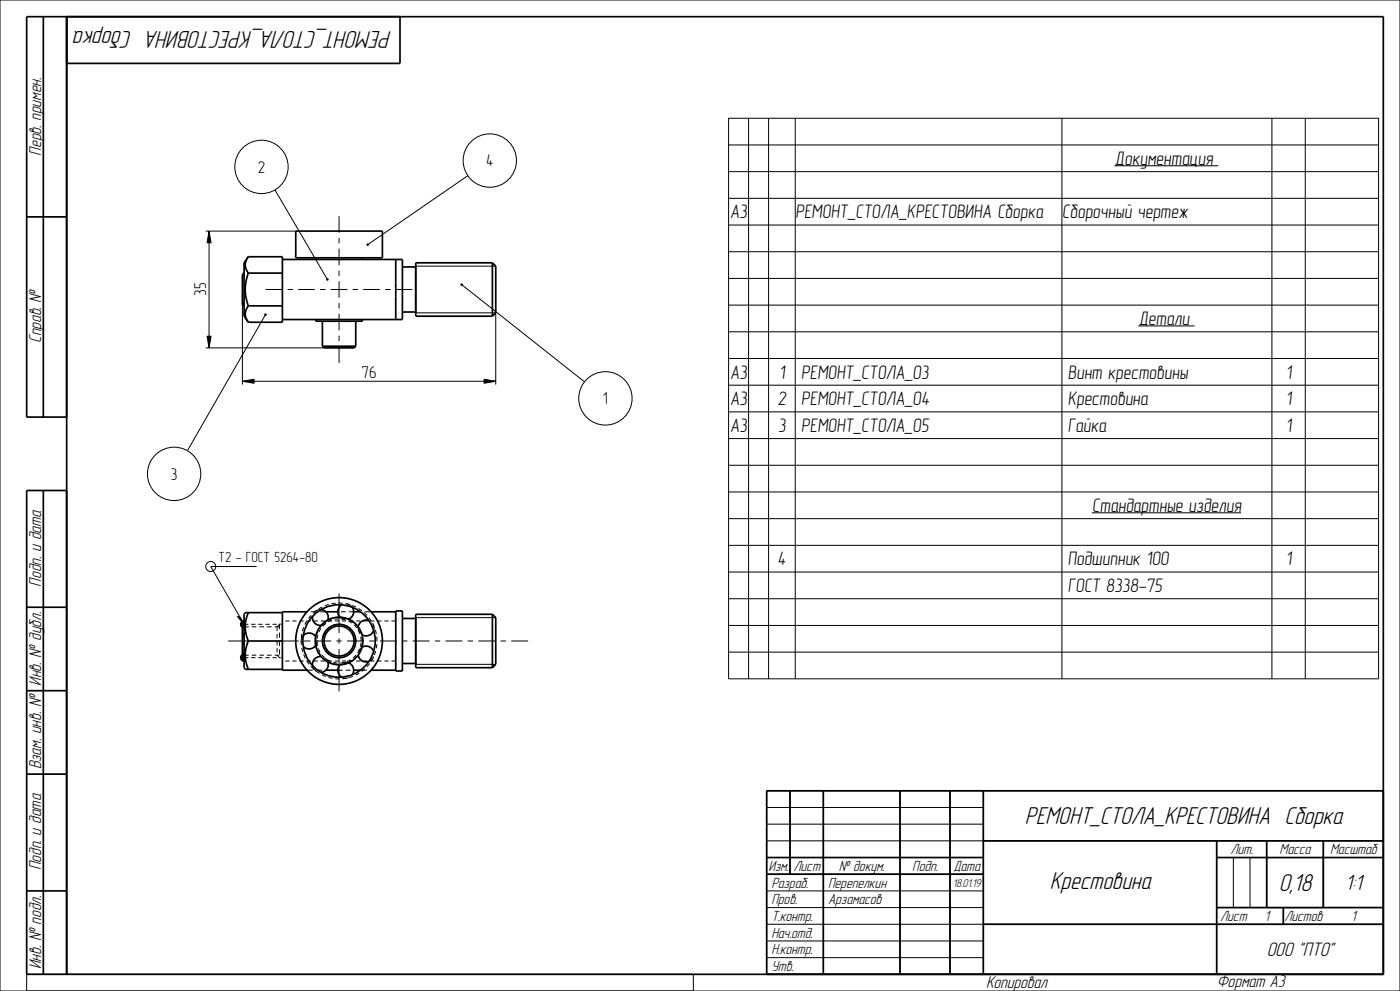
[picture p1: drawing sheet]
<svg xmlns="http://www.w3.org/2000/svg" width="420mm" height="297mm" viewBox="0 0 420 297" stroke-linecap="round" stroke-linejoin="round" font-family="sans-serif">
<g fill="none" stroke="#000" stroke-width=".51">
<path d="M13 5v120M20 5v287M120 5v14h-100M8 65h12M84.7 76.9v19.7M84.7 77.8h34v6.9M94.7 77.3v.5M108.7 77.3v.5M124.7 79.8v14M147.7 78.8l1 1v14l-1 1zM73.2 81.8l-.5 .5v9l.5 .5M94.7 95.8v.5h14v-.5"/>
<path d="M96.7 96.3v7.5M106.7 96.3v7.5M118.7 88.8v7h-34M96.7 103.8l.5 .5h9l.5-.5M96.7 103.8h10M20 125h-12v-120h407v287h-407v-145h12M13 147v145M8 182h12M73.2 187.1l-.5 .5v9l.5 .5M92.1 183.4h-7.4v17.5h7.4M97.8 183.4h3.5M106.1 183.4h2"/>
<path d="M111.3 183.4h7.4v17.5h-7.4M124.7 185.1v14M124.7 184.1h23M147.7 184.1v16M147.7 184.1l1 1v14l-1 1M8 207h12M97.8 200.9h3.5M106.1 200.9h2M124.7 200.1h23M8 232h12M237 237v25M247 237v55"/>
<path d="M270 237v55M285 237v55M295 237v55M415 237h-185v55M230 257h65M295 252h120M365 257h50M365 252v40M380 252v20M397 252v20M8 267h12M230 262h65"/>
<path d="M295 277h120M365 272h50M385 272v5"/>
<circle cx="101.7" cy="192.1" r="4.5"/>
</g>
<g fill="none" stroke="#000" stroke-width=".3">
<path d="M0 0h420v297h-420zM124.7 79.8h24M72.7 91h.5M72.7 82.5h.5M124.7 93.8h24M72.7 196.4h1.9M72.7 187.9h1.9M73.2 189.6v1.5M73.2 192.1v1.5M73.2 194.6v1.5M73.2 197.1h.1M73.2 197.1h1.3"/>
<path d="M74.5 187.1h-1.3v1.5M75.3 197.1h1.3M75.3 187.1h1.3M75.5 196.4h1.4M75.5 187.9h1.4M77.5 197.1h1.3M77.5 187.1h1.3M77.8 196.4h1.4M77.8 187.9h1.4M79.6 197.1h1.3M79.6 187.1h1.3M80.1 196.4h1.4"/>
<path d="M80.1 187.9h1.4M81.7 197.1h1.3M81.7 187.1h1.3M82.4 196.4h1.4M82.4 187.9h1.4M83.1 190v1.3M83.1 192.1v1.3M83.1 194.2v1.3M83.1 196.4l1 .9M83.9 187.1v1.5M83.9 189.6v1.5M83.9 192.1v1.5"/>
<path d="M83.9 194.6v1.5M83.9 197.1h.1M84.1 186.9l-1 1v1.2M84.2 197.1h.5M84.2 187.1h.5M93.3 183.4h1.6M96.1 183.4h1.7M102.3 183.4h1.4M104.7 183.4h1.4M109.4 183.4h1.9M124.7 199.1h24M124.7 185.1h24"/>
<path d="M92.1 200.9h1.7M94.9 200.9h1.7M101.3 200.9h1.5M103.7 200.9h1.4M108.1 200.9h1.9M230 237h185v55h-185zM237 237v25M247 237v55M270 237v55M285 237v55M295 237v55M230 242h65"/>
<path d="M230 247h65M230 252h185M230 257h65M365 257h50M365 252v40M370 257v15M375 257v15M380 252v20M397 252v20M230 262h65M230 267h65M230 272h65"/>
<path d="M230 277h185M365 272h50M385 272v5M8 297v-5h200v5M230 282h65M230 287h65"/>
</g>
<path d="M106.7 192.1a5 5 0 0 0-7.2-4.5 5 5 0 0 0-.8 8.5 5 5 0 0 0 7.9-3.1l.1-.9M108.7 192.1a7 7 0 0 0-10.2-6.2 7 7 0 0 0-.9 11.9 7 7 0 0 0 11-4.7l.1-1" fill="none" stroke="#000" stroke-width=".3" stroke-dasharray="1.3 .8" stroke-linecap="butt"/>
<!-- layer: AXES -->
<g fill="none" stroke="#000" stroke-width=".51">
<path d="M74.5 76.9l-.7 1.3-.2 1.2 .2 1.2 .7 1.3M74.5 76.9l-1.3 1.9v16l1.3 1.8M74.5 76.9h10.2M118.7 77.8h2v18h-2M147.7 78.8h-23v16h23M74.5 91.7l-.7 1.2-.2 1.2 .2 1.2 .7 1.3M74.5 81.9l-.7 2.4-.2 2.5 .2 2.5 .7 2.4M74.5 96.6h10.2M74.5 91.7h10.2M74.5 81.9h10.2M118.7 84.7v4.1M120.7 93.5h4"/>
<path d="M120.7 80h4M74.5 183.6l-.7 2.1-.2 2.2 .2 2.1 .7 2.1M74.5 192.1l-.7 2.1-.2 2.2 .2 2.1 .7 2.1M74.5 192.1h10.2M84.7 183.6h-11.1l-.4 .5v16l.4 .5h11.1M118.7 183.4v-.3h2v18h-2v-.2M120.7 198.9h4M120.7 185.4h4M124.7 184.1v16"/>
</g>
<g fill="none" stroke="#000" stroke-width=".3">
<path d="M101.7 64.8v4.9M101.7 71.3v1.6M101.7 74.5v5M79.7 86.8h5M86.3 86.8h1.6M89.5 86.8h4.9M96 86.8h1.6M99.2 86.8h5M101.7 81.1v1.6M101.7 84.3v4.9M101.7 90.8v1.6M101.7 94v5"/>
<path d="M105.8 86.8h1.6M109 86.8h5M115.6 86.8h1.6M118.7 86.8h5M101.7 100.6v1.6M101.7 103.8v5M101.7 177.9v11.8M68.4 192.1h6.1M84.7 186.1v1.4M84.7 188.5v1.4M84.7 190.9v1.4M84.7 193.3v1.4"/>
<path d="M84.7 195.7v1.4M84.7 198.1h.1M84.7 192.1h4.9M84.7 186.1h.1M85.6 198.1h1.2M85.6 186.1h1.2M87.7 198.1h1.3M87.7 186.1h1.3M89.8 198.1h1.3M89.8 186.1h1.3M91.2 192.1h1.6M91.9 198.1h1.3"/>
<path d="M91.9 186.1h1.3M92.8 192.1h.1M94.1 198.1h1.2M94.1 186.1h1.2M94.4 192.1h4.9M96.2 198.1h1.3M96.2 186.1h1.3M98.3 198.1h1.3M98.3 186.1h1.3M100.4 198.1h1.3M100.4 186.1h1.3M100.9 192.1h1.6"/>
<path d="M101.7 191.3v1.6M101.7 194.5v12.7M102.6 198.1h1.2M102.6 186.1h1.2M104.1 192.1h5.1M104.7 198.1h1.3M104.7 186.1h1.3M106.8 198.1h1.3M106.8 186.1h1.3M108.9 198.1h1.3M108.9 186.1h1.3M110.8 192.1h1.6"/>
<path d="M111.1 198.1h1.2M111.1 186.1h1.2M113.2 198.1h1.3M113.2 186.1h1.3M114 192.1h5M115.3 198.1h1.3M115.3 186.1h1.3M117.4 198.1h1.3M117.4 186.1h1.3M118.7 183.4v1.3M118.7 185.5v1.4M118.7 187.7v1.3"/>
<path d="M118.7 189.9v1.3M118.7 192.1v1.3M118.7 194.3v1.3M118.7 196.5v1.3M118.7 198.7v1.3M120.6 192.1h1.6M123.8 192.1h5.1M130.5 192.1h1.6M133.7 192.1h5M140.3 192.1h1.6M143.5 192.1h5.1M150.2 192.1h1.6"/>
<path d="M153.4 192.1h5M118.7 200.9h.1"/>
</g>
<!-- layer: DETAILS -->
<path d="M110.1 73.2l.4-.1v.4l-.4-.1zM79.4 94.2l.4-.1v.4l-.4-.1zM98 83.6l.4-.1v.4h-.4zM138.3 85.2l.4-.1v.4l-.4-.1zM71.3 184.8h.6l1.3 2.3z" fill="#000"/>
<g fill="none" stroke="#000" stroke-width=".3">
<path d="M82.5 56.9l15.6 26.6M140.4 52.7l-29.9 20.5M110.1 73.2l.4-.1v.4l-.4-.1zM79.4 94.2l.4-.1v.4l-.4-.1zM79.5 94.5l-23.3 40.6M98 83.6l.4-.1v.4h-.4zM138.3 85.2l.4-.1v.4l-.4-.1zM138.7 85.5l36.6 28.9M77 169.8h-13.8l10 17.3M71.3 184.8h.6l1.3 2.3zM71.9 184.8h-.6l1.9 2.3M72.2 197.1v.1"/>
<path d="M72.2 187.1v.1M72.2 197.1h.1M72.2 187.1h.1M72.2 197l.2 .1M72.2 187l.2 .1M72.2 196.9l.3 .2M72.2 186.9l.3 .2M72.3 196.8l.3 .3-.3 .3M72.3 186.8l.3 .3-.3 .3M72.3 196.7l.4 .4M72.3 186.7l.4 .4M72.3 196.6l.5 .5-.5 .5"/>
<path d="M72.3 186.6l.5 .5-.5 .5M72.4 196.5l.5 .6M72.4 186.5l.5 .6M72.4 196.5l.7 .6-.7 .6M72.4 186.5l.7 .6-.7 .6M72.4 197.1l-.2 .2M72.4 187.1l-.2 .2M72.5 196.4l.7 .7-.7 .7M72.5 186.4l.7 .7M72.5 196.4l.7 .6M72.5 186.4l.7 .6M72.6 196.3l.6 .6"/>
<path d="M72.6 186.3l.6 .6M72.7 196.3l.5 .5M72.7 186.3l.5 .5M72.7 197.1l-.4 .4M72.7 187.1l-.4 .4M72.7 196.2l.5 .5M72.7 186.2l.5 .5M72.8 196.2l.4 .4M72.8 186.2l.4 .4M72.9 196.2l.3 .3M72.9 186.2l.3 .3M72.9 197.1l-.5 .5"/>
<path d="M72.9 187.1l-.5 .5M73 196.1l.2 .3M73 186.1l.2 .3M73.1 196.1l.1 .1M73.1 186.1l.1 .1M73.1 197.1l-.6 .7M73.1 187.1l-.6 .7M73.2 196.1h.1M73.2 186.1h.1M73.2 198l-.1 .1M73.2 197.9l-.2 .2M73.2 197.8l-.2 .3"/>
<path d="M73.2 197.7l-.3 .3M73.2 197.6l-.4 .4M73.2 197.5l-.5 .5M73.2 197.4l-.6 .5M73.2 197.2l-.6 .7M73.2 188l-.1 .1M73.2 187.9l-.2 .2M73.2 187.8l-.2 .3M73.2 187.7l-.3 .3M73.2 187.6l-.4 .4M73.2 187.5l-.5 .5M73.2 187.4l-.6 .5"/>
<path d="M73.2 187.2l-.6 .7M73.2 187.1l-.7 .7"/>
<circle cx="78.4" cy="50" r="8"/>
<circle cx="146.9" cy="48.1" r="8"/>
<circle cx="181.6" cy="119.4" r="8"/>
<circle cx="52.2" cy="142" r="8"/>
<circle cx="63.2" cy="169.8" r="1.5"/>
</g>
<path d="M72.2 197.1h1M72.2 187.1h1M72.5 196.4l.7-.3v2a1 1 0 0 1-.9-.6 1 1 0 0 1 .2-1.1zM72.5 186.4l.7-.3v2a1 1 0 0 1-.9-.6 1 1 0 0 1 .2-1.1z" fill="none" stroke="#000" stroke-width=".51"/>
<!-- layer: DRAFT_DIMS -->
<path d="M62.7 69.3l.6 3.5h-1.2zM62.1 100.8h1.2l-.6 3.5zM72.7 114.3l3.5-.6v1.2zM145.2 113.7l3.5 .6-3.5 .6z" fill="#000"/>
<path d="M61.7 69.3h27M62.7 69.3l.6 3.5h-1.2zM62.7 69.3v35M72.7 90.9v24.4M148.7 93.8v21.5M61.7 104.3h35.5M62.1 100.8h1.2l-.6 3.5zM72.7 114.3l3.5-.6v1.2zM72.7 114.3h76M145.2 113.7l3.5 .6-3.5 .6z" fill="none" stroke="#000" stroke-width=".3"/>
<!-- layer: STD_FH_DATUMS -->
<g fill="none" stroke="#000" stroke-width=".51">
<path d="M88.7 69.3h26v8h-26zM91 190.5a2.38 2.38 0 0 1 3.7 .3M93.8 184.7a2.38 2.38 0 0 0 2.5 2.7M94.7 193.4a2.38 2.38 0 0 1-3.7 .3M96.3 182.7a2.38 2.38 0 0 1 2.1 3.1M96.3 196.8a2.38 2.38 0 0 0-2.5 2.7M98.4 198.4a2.38 2.38 0 0 1-2.1 3.1M102 199.2a2.38 2.38 0 0 0 .5 3.7M102.5 181.3a2.38 2.38 0 0 0-.5 3.7M104.6 198.6a2.38 2.38 0 0 1 1.1 3.6M105.7 182a2.38 2.38 0 0 1-1.1 3.6M107.5 196.3a2.38 2.38 0 0 0 3.2 1.9"/>
<path d="M108.6 194a2.38 2.38 0 0 1 3.5 1.3M110.7 186a2.38 2.38 0 0 0-3.2 1.9M112.1 188.9a2.38 2.38 0 0 1-3.5 1.3"/>
<circle cx="101.7" cy="192.1" r="13"/>
<circle cx="101.7" cy="192.1" r="10.9"/>
<circle cx="101.7" cy="192.1" r="7.1"/>
<circle cx="101.7" cy="192.1" r="5"/>
</g>
<g fill="none" stroke="#000" stroke-width=".3">
<path d="M90.4 192.4v.1M91 190.5l-.5 .9-.1 1M93.8 199.5l.3 1 .8 .7M95.1 191.8l-.4 1.6M96.3 182.7l-1 .1-.9 .6M97.4 197.1l1 1.3M97.8 186.7l-1.5 .7M102 185l1.5 .7M102.9 198.6h1.7M103.9 181l1 .3 .8 .7M107.5 187.9l.3 1.6M108.6 194l-1 1.2"/>
<path d="M111.8 186.8l.4 1.1-.1 1M112.1 196.7l-.6 1-.8 .5M112.1 196.7h.1M102.5 202.9l1 .3 1.1-.1"/>
</g>
<path d="M108.3 192.1a6.6 6.6 0 0 0-9.6-5.9 6.6 6.6 0 0 0-.8 11.3 6.6 6.6 0 0 0 10.4-4.4v-1M113.1 192.1a11.4 11.4 0 0 0-16.7-10.1 11.4 11.4 0 0 0-1.1 19.5 11.4 11.4 0 0 0 17.7-8.1l.1-1.3" fill="none" stroke="#000" stroke-width=".3" stroke-dasharray="1.3 .8" stroke-linecap="butt"/>
<!-- layer: TABLES -->
<g fill="none" stroke="#000" stroke-width=".3">
<path d="M218.4 35.4h195.3M218.6 35.4v168h195v-168M224.6 35.4v168M230.6 35.4v168M238.6 35.4v168M318.6 35.4v168M381.6 35.4v168M391.6 35.4v168M218.6 43.4h195M218.6 51.4h195M218.6 59.4h195M334.3 49.7h31.2"/>
<path d="M218.6 67.4h195M218.6 75.4h195M218.6 83.4h195M218.6 91.4h195M218.6 99.4h195M341.5 97.7h16.9M218.6 107.4h195M218.6 115.4h195M218.6 123.4h195M218.6 131.4h195M218.6 139.4h195M218.6 147.4h195"/>
<path d="M218.6 155.4h195M327.5 153.7h44.8M218.6 163.4h195M218.6 171.4h195M218.6 179.4h195M218.6 187.4h195M218.6 195.4h195"/>
</g>
<g font-size="7.6">
<text x="117.5" y="9.4" transform="rotate(-180 117.5 9.4)">РЕМОНТ_СТОЛА_КРЕСТОВИНА Сборка</text>
<text x="307.5" y="247.1">РЕМОНТ_СТОЛА_КРЕСТОВИНА Сборка</text>
<text x="315" y="266.4">Крестовина</text>
<text x="383.7" y="267.1">0,18</text>
</g>
<text font-size="6.8" x="403.6" y="266.8">1:1</text>
<text font-size="6.1" x="380" y="286.6">ООО &quot;ПТО&quot;</text>
<g font-size="5.9">
<text x="334.5" y="49.5">Документация</text>
<text x="219" y="65.5">А3</text>
<text x="238.6" y="65.5">РЕМОНТ_СТОЛА_КРЕСТОВИНА Сборка</text>
<text x="318.6" y="65.5">Сборочный чертеж</text>
<text x="341.6" y="97.5">Детали</text>
<text x="219" y="113.5">А3</text>
<text x="233.7" y="113.5">1</text>
<text x="240.4" y="113.5">РЕМОНТ_СТОЛА_03</text>
<text x="320.4" y="113.5">Винт крестовины</text>
<text x="385.7" y="113.5">1</text>
<text x="219" y="121.5">А3</text>
<text x="233.3" y="121.5">2</text>
<text x="240.4" y="121.5">РЕМОНТ_СТОЛА_04</text>
<text x="320.4" y="121.5">Крестовина</text>
<text x="385.7" y="121.5">1</text>
<text x="219" y="129.5">А3</text>
<text x="233.4" y="129.5">3</text>
<text x="240.4" y="129.5">РЕМОНТ_СТОЛА_05</text>
<text x="320.4" y="129.5">Гайка</text>
<text x="385.7" y="129.5">1</text>
<text x="327.7" y="153.5">Стандартные изделия</text>
<text x="233.3" y="169.5">4</text>
<text x="320.4" y="169.5">Подшипник 100</text>
<text x="385.7" y="169.5">1</text>
<text x="320.4" y="177.5">ГОСТ 8338-75</text>
</g>
<g font-size="5.3">
<text x="12.3" y="46.6" transform="rotate(-90 12.3 46.6)">Перв. примен.</text>
<text x="12.3" y="102.8" transform="rotate(-90 12.3 102.8)">Справ. №</text>
<text x="12.3" y="175.8" transform="rotate(-90 12.3 175.8)">Подп. и дата</text>
<text x="12.3" y="205.5" transform="rotate(-90 12.3 205.5)">Инв. № дубл.</text>
<text x="12.3" y="230.6" transform="rotate(-90 12.3 230.6)">Взам. инв. №</text>
<text x="12.3" y="260.8" transform="rotate(-90 12.3 260.8)">Подп. и дата</text>
<text x="12.3" y="290.5" transform="rotate(-90 12.3 290.5)">Инв. № подл.</text>
<text x="295.8" y="296">Копировал</text>
<text x="365" y="295.9">Формат A3</text>
</g>
<g font-size="5.1">
<text x="77.3" y="51.8">2</text>
<text x="145.8" y="49.9">4</text>
<text x="61.8" y="88.8" transform="rotate(-90 61.8 88.8)">35</text>
<text x="108.5" y="113.4">76</text>
<text x="180.9" y="121.1">1</text>
<text x="51.2" y="143.8">3</text>
</g>
<g font-size="4.5">
<text x="369.1" y="256.1">Лит.</text>
<text x="383.9" y="256.1">Масса</text>
<text x="399" y="256.1">Масштаб</text>
<text x="230.5" y="261.1">Изм.</text>
<text x="238" y="261.1">Лист</text>
<text x="251.7" y="261.1">№ докум.</text>
<text x="273.7" y="261.1">Подп.</text>
<text x="286" y="261.1">Дата</text>
<text x="231.4" y="266.1">Pазраб.</text>
<text x="248.4" y="266.1">Перепелкин</text>
<text x="231.4" y="271.1">Пров.</text>
<text x="248.4" y="271.1">Арзамасов</text>
<text x="231.4" y="281.1">Нач.отд.</text>
<text x="231.4" y="276.1">Т.контр.</text>
<text x="366" y="276.1">Лист</text>
<text x="379.4" y="276.1">1</text>
<text x="385.3" y="276.1">Листов</text>
<text x="405.4" y="276.1">1</text>
<text x="231.4" y="286.1">Н.контр.</text>
<text x="231.4" y="291.1">Утв.</text>
</g>
<text font-size="4.4" x="65.6" y="168.4">Т2 - ГОСТ 5264-80</text>
<text font-size="3.5" x="285.9" y="265.7">18.01.19</text>
</svg>
